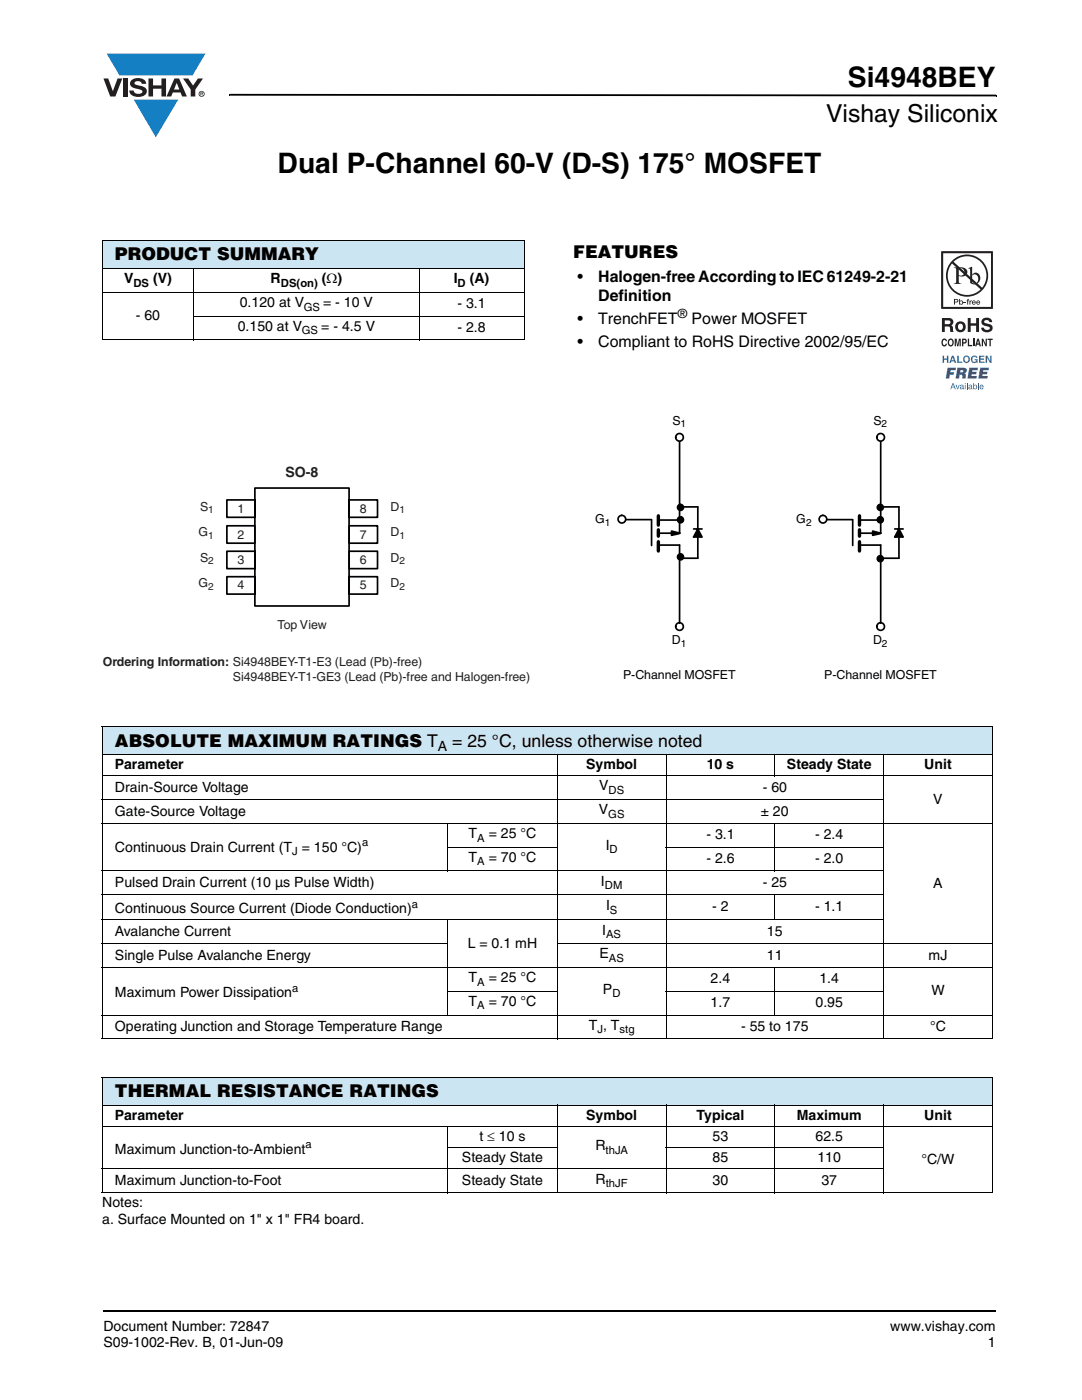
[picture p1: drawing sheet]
<svg xmlns="http://www.w3.org/2000/svg" width="216mm" height="279mm" viewBox="0 0 216 279" stroke-linecap="round" stroke-linejoin="round" font-family="sans-serif">
<g fill="#147fc3">
<path d="M21.3 10.7h19.7l-2.6 4.4h-3.8h-10.8z"/>
<path d="M26.7 19.9h8.9l-4.5 7.5z"/>
</g>
<g fill="#231f20">
<path d="M20.6 15.7h1l.9 2.5 1-2.5h.9l-1.4 3.6h-1z"/>
<path d="M24.6 15.7h.9v3.6h-.9z"/>
<path d="M26.3 16a2.1 2.1 0 0 1 2.8 .3l.1 .4h-.9a.79 .79 0 0 0-.7-.5 .79 .79 0 0 0-.8 .4l.3 .3 1 .2a1.08 1.08 0 0 1 1.2 1.1 1.08 1.08 0 0 1-1.1 1.1 1.73 1.73 0 0 1-2.4-1.2h.9a.96 .96 0 0 0 .8 .6 .96 .96 0 0 0 .9-.4 1.31 1.31 0 0 0-1.2-.6 1.03 1.03 0 0 1-1.1-.6 1.03 1.03 0 0 1 .2-1.1z"/>
<path d="M29.6 15.7h.9v1.3h1.7v-1.3h.9v3.6h-.9v-1.6h-1.7v1.6h-.9z"/>
<path d="M36.5 15.7h1.1l.9 1.4 1-1.4h1l-1.5 2.2v1.4h-.9v-1.4z"/>
<path d="M35.3 16.5l.5 1.4h-1.1zM34.8 15.7l-1.6 3.6h1l.3-.8h1.5l.3 .8h1l-1.6-3.6z"/>
<path d="M39.8 18.7a.46 .46 0 0 1 .9 0 .46 .46 0 0 1-.9 0zM39.6 18.7a.6 .6 0 0 0 1.2 0 .6 .6 0 0 0-1.2 0z"/>
<path d="M40.1 18.5h.2v.2h-.2zM40 18.4v.7h.1v-.3l.4 .3-.2-.3 .2-.2-.1-.2z"/>
</g>
<path d="M45.7 18.7h.2v.4h-.2zM45.9 18.7l152.9 .2v.3l-152.9-.1zM198.8 18.9h.1v.3h-.1zM20.5 261.5h.1v.4h-.1z" fill="#000"/>
<path d="M20.6 261.7h178.2" fill="none" stroke="#000" stroke-width=".36"/>
<path d="M20.4 48.1h84.2v5.5h-84.2z" fill="#cce5f3"/>
<path d="M20.3 48.1h84.3M20.3 53.6h84.3M20.3 58.3h84.3M20.4 48.2v19.6M38.7 53.5v14.4M83.6 53.5v14.4M104.6 48.2v19.6M20.3 67.8h84.3M38.6 63.1h66" fill="none" stroke="#000" stroke-width=".2"/>
<path d="M20.5 92.7h85.3v46.4h-85.3z" fill="#fff"/>
<path d="M45.3 99.8h5.6v3.4h-5.6zM50.9 97.4h18.8v23.5h-18.8zM69.7 99.8h5.6v3.4h-5.6zM45.3 104.9h5.6v3.5h-5.6zM45.3 115.1h5.6v3.5h-5.6zM45.3 110h5.6v3.5h-5.6zM69.7 104.9h5.6v3.5h-5.6zM69.7 110h5.6v3.5h-5.6zM69.7 115.1h5.6v3.5h-5.6z" fill="none" stroke="#000" stroke-width=".34"/>
<path d="M118.7 82.4h68.2v53.6h-68.2z" fill="#fff"/>
<path d="M135.6 88v18.4h-4.2M131.4 103.8h4.2" fill="none" stroke="#000" stroke-width=".34"/>
<circle cx="135.6" cy="125" r=".76" fill="#fff"/>
<g fill="none" stroke="#000" stroke-width=".34">
<path d="M124.4 103.7h5.6M130 103.8v5.1M131.4 108.8h4.2v15.5M135.7 106.4l-1.7-.4v.8l1.5-.3M135.7 101.2h3.5v10.2h-3.6M138.4 105.6h1.7M139.2 105.6l.9 1.6h-1.7z"/>
<circle cx="135.6" cy="125" r=".76"/>
</g>
<path d="M131.4 102.9v1.9M131.4 105.7v1.3M131.4 108.1v1.9" fill="none" stroke="#000" stroke-width=".68"/>
<path d="M134 106l1.7 .4-1.7 .4zM139.2 105.6l.9 1.6h-1.7z" fill="#000"/>
<circle cx="124.1" cy="103.6" r=".76" fill="#fff"/>
<circle cx="124.1" cy="103.6" r=".76" fill="none" stroke="#000" stroke-width=".34"/>
<circle cx="135.6" cy="87.3" r=".76" fill="#fff"/>
<g fill="none" stroke="#000" stroke-width=".34">
<path d="M175.7 88v18.4h-4.2M171.5 103.8h4.2"/>
<circle cx="135.6" cy="87.3" r=".76"/>
</g>
<circle cx="175.7" cy="125" r=".76" fill="#fff"/>
<g fill="none" stroke="#000" stroke-width=".34">
<path d="M164.6 103.7h5.5M170.1 103.8v5.1M171.5 108.8h4.2v15.5M175.7 106.4l-1.6-.4v.8l1.5-.3M175.7 101.2h3.7v10.2h-3.7M178.5 105.6h1.7M179.4 105.6l.8 1.6h-1.7z"/>
<circle cx="175.7" cy="125" r=".76"/>
</g>
<path d="M171.5 102.9v1.9M171.5 105.7v1.3M171.5 108.1v1.9" fill="none" stroke="#000" stroke-width=".68"/>
<path d="M174.1 106l1.6 .4-1.6 .4zM179.4 105.6l.8 1.6h-1.7z" fill="#000"/>
<circle cx="164.2" cy="103.6" r=".76" fill="#fff"/>
<circle cx="164.2" cy="103.6" r=".76" fill="none" stroke="#000" stroke-width=".34"/>
<circle cx="175.7" cy="87.3" r=".76" fill="#fff"/>
<g fill="none" stroke="#000" stroke-width=".34">
<circle cx="175.7" cy="87.3" r=".76"/>
<circle cx="135.8" cy="111.1" r=".59"/>
<circle cx="135.8" cy="101.3" r=".59"/>
<circle cx="135.8" cy="103.7" r=".59"/>
<circle cx="175.7" cy="111.5" r=".59"/>
<circle cx="175.7" cy="101.3" r=".59"/>
<circle cx="175.7" cy="103.7" r=".59"/>
</g>
<g fill="#000">
<circle cx="135.8" cy="111.1" r=".59"/>
<circle cx="135.8" cy="101.3" r=".59"/>
<circle cx="135.8" cy="103.7" r=".59"/>
<circle cx="175.7" cy="111.5" r=".59"/>
<circle cx="175.7" cy="101.3" r=".59"/>
<circle cx="175.7" cy="103.7" r=".59"/>
</g>
<path d="M20.4 145.1h177.6v5.5h-177.6z" fill="#cce5f3"/>
<g fill="none" stroke="#000" stroke-width=".2">
<path d="M20.3 145.1h177.8M20.3 150.6h112.5M20.3 154.8h177.8M20.3 159.6h156.1M20.4 145.2v62M111.2 150.5v56.9M132.9 150.5v56.9M133 150.6h43.2M154.6 150.5v4.4M176.3 150.5v56.9M176.4 150.6h21.7M198 145.2v62"/>
<path d="M20.3 164.3h177.8M20.3 173.8h156.1M20.3 178.6h156.1M89.2 169.1h22.1M89.3 164.2v9.7M132.8 169.1h43.6M154.6 164.2v9.7M154.6 178.5v5.1M20.3 183.6h156.1M20.3 188.3h69.1M20.3 193.1h177.8M89.2 197.8h22.1"/>
<path d="M89.3 183.5v19.1M111.1 188.3h87M132.8 197.8h43.6M154.6 193v9.6M20.3 202.6h177.8M20.3 207.3h177.8"/>
</g>
<path d="M20.4 215.1h177.6v5.5h-177.6z" fill="#cce5f3"/>
<g fill="none" stroke="#000" stroke-width=".2">
<path d="M20.3 215.1h177.8M20.4 215.2v22.7M198 215.2v22.7M20.3 220.6h112.5M20.3 224.8h177.8M20.3 233.3h156.1M20.3 238h177.8M89.2 229h22.1M89.3 224.7v13.4M111.2 220.5v17.6M132.8 229h43.6M132.9 220.5v17.6"/>
<path d="M133 220.6h43.2M154.6 220.5v17.6M176.3 220.5v17.6M176.4 220.6h21.7"/>
</g>
<g fill="#fff">
<path d="M183.9 48.1h14.6v33.1h-14.6z"/>
<path d="M187.8 50.2h10.3v27.5h-10.3z"/>
</g>
<path d="M188.2 50.5h9.5v10.8h-9.5zM187.8 50.2v11.4h10.3v-11.4z" fill="#201d1e"/>
<g fill="#3853a3">
<path d="M188.1 71h.3v.5h.5v-.5h.3v1.4h-.3v-.6h-.5v.6h-.3z"/>
<path d="M191 71h.3v1.2h.7v.2h-1z"/>
<path d="M193.9 71.2a.68 .68 0 0 1 1.2 .2l-.9-.1a.55 .55 0 0 0-.2 .5 .55 .55 0 0 0 .4 .4l.4-.3h-.3v-.2h.6v.7h-.2l-.1-.1a.71 .71 0 0 1-1-.1 .71 .71 0 0 1 .1-1z"/>
<path d="M195.3 71h1.1v.2h-.8v.3h.7v.3h-.7v.4h.8v.2h-1.1z"/>
<path d="M196.7 71h.3l.6 1v-1h.3v1.4h-.3l-.6-1v1h-.3z"/>
<path d="M189.1 73.4h1.7l-.1 .5h-1l-.1 .4h.8l-.1 .5h-.8l-.1 .7h-.7z"/>
<path d="M193.4 73.4h1.8l-.1 .5h-1.1v.3h.9l-.1 .5h-.9l-.1 .3h1.1l-.1 .5h-1.8z"/>
<path d="M195.6 73.4h1.7v.5h-1.1l-.1 .3h.9v.5h-.9l-.1 .3h1.1l-.1 .5h-1.8z"/>
<path d="M190.7 76.8h.1l.3 .7 .2-.7h.2l-.3 .9h-.2z"/>
<path d="M192.9 76.5h.1v1.2h-.1z"/>
<path d="M195.1 76.5h.2v1.2h-.2z"/>
<path d="M190.1 71.3l-.2 .6h.4zM189.9 71h.4l.5 1.4h-.3l-.1-.3h-.6l-.1 .3h-.3z"/>
<path d="M192.4 71.7a.47 .47 0 0 0 .9 0 .47 .47 0 0 0-.9 0zM192.1 71.7a.75 .75 0 0 1 1.5 0 .75 .75 0 0 1-1.5 0z"/>
<path d="M191.7 73.9l-.1 .4 .6-.1-.1-.3zM191 73.4l1.8 .1a.63 .63 0 0 1-.3 1l.2 .3v.7h-.7v-.6l-.3-.1h-.2l-.1 .7h-.7z"/>
<path d="M190.2 76.6l-.2 .6h.3zM190.1 76.5h.2l.4 1.2h-.2l-.1-.4h-.5l-.1 .4h-.2z"/>
<path d="M191.7 77.3v.2l.1 .1 .2-.1 .1-.3zM191.6 76.9l.3-.1h.3l.2 .9-.8-.1v-.4l.5-.2-.2-.1-.3 .2z"/>
<path d="M192.5 76.8h.2v.9h-.2zM192.5 76.5h.2v.1h-.2z"/>
<path d="M193.4 77.3v.2l.1 .1 .2-.1 .1-.3zM193.3 76.9l.3-.1h.3l.2 .9-.8-.1v-.4l.5-.2-.2-.1-.3 .2z"/>
<path d="M194.3 77.2a.31 .31 0 0 0 .6 0 .31 .31 0 0 0-.6 0zM194.2 76.5h.1l.1 .4a.4 .4 0 0 1 .6 .3 .4 .4 0 0 1-.7 .4l-.1 .1z"/>
<path d="M195.7 77l-.1 .2h.5l-.1-.3zM195.6 76.8h.5l.1 .2 .1 .3h-.7l.3 .3 .3-.2-.2 .3a.47 .47 0 0 1-.5-.3 .47 .47 0 0 1 .1-.6z"/>
</g>
<g fill="#231f20">
<path d="M193.1 63.5h.6v1h1.1v-1h.6v2.8h-.6v-1.3h-1.1v1.3h-.6z"/>
<path d="M196.1 63.6a1.15 1.15 0 0 1 1.9 .7h-.6v-.2a.68 .68 0 0 0-1-.1v.4l.3 .1a1.29 1.29 0 0 1 1.4 .9 1.17 1.17 0 0 1-1.2 .9 1.17 1.17 0 0 1-1.1-.9h.5l.1 .2a.67 .67 0 0 0 1.1-.1l-.2-.3-.6-.1a.82 .82 0 0 1-.8-.5 .82 .82 0 0 1 .2-1z"/>
<path d="M188 67.8l.4-.2h.3l.3 .5-.7-.2a.66 .66 0 0 0 .1 1l.3-.3h.3a.54 .54 0 0 1-.5 .5 .54 .54 0 0 1-.6-.4z"/>
<path d="M190.5 67.6h.4l.2 1.2 .2-1.2h.4v1.5h-.2v-1.3l-.3 1.3h-.2l-.3-1.3v1.3h-.2z"/>
<path d="M193.1 67.6h.3v1.2h.6v.3h-.9z"/>
<path d="M194.2 67.6h.2v1.5h-.2z"/>
<path d="M195.9 67.6h.3l.5 1.1v-1.1h.2v1.5h-.2l-.6-1.1v1.1h-.2z"/>
<path d="M197.1 67.6h1v.3h-.4v1.2h-.3v-1.2h-.3z"/>
<path d="M192.3 60.3h.5v.1h-.5z"/>
<path d="M193.1 59.7h.3l-.2 .2 .1 .1v.1h-.1v.7h-.2v-.7h-.1z"/>
<path d="M193.4 60h.2v.1l.3-.1v.1l-.2 .1-.1 .6h-.2z"/>
<path d="M188.5 63.9v.8h1a.39 .39 0 0 0 0-.7zM188 63.5h1.4a.79 .79 0 0 1 .7 .4 .79 .79 0 0 1-.1 .9l-.2 .1a.98 .98 0 0 1 .4 1.2l.1 .2h-.7l-.2-1.1h-.9v1.1h-.5z"/>
<path d="M191.4 64.7a.63 .63 0 0 0-.2 .7 .63 .63 0 0 0 .7 .4 .63 .63 0 0 0 .2-.8 .63 .63 0 0 0-.7-.3zM190.6 65.2a1.09 1.09 0 0 1 2.1 0 1.09 1.09 0 0 1-2.1 0z"/>
<path d="M189.6 67.9a.64 .64 0 0 0 .1 1l.2-.1a.64 .64 0 0 0-.2-1zM189.3 67.7l.2-.1a.56 .56 0 0 1 .7 .3 .82 .82 0 0 1-.5 1.3l-.2-.1a.89 .89 0 0 1-.2-1.4z"/>
<path d="M192.2 67.9v.4l.4-.1v-.3zM192 67.6h.5a.5 .5 0 0 1 .4 .5 .5 .5 0 0 1-.4 .5h-.3v.5h-.2z"/>
<path d="M195.2 67.9l-.2 .6h.3zM195 67.6h.3l.4 1.5h-.2l-.1-.3h-.5l-.1 .3h-.2z"/>
<path d="M188.2 50.5h9.5v10.8h-9.5zM187.8 50.2v11.4h10.3v-11.4z"/>
<path d="M190.6 59.8v.4h.4v-.3zM190.4 59.7h.7l.1 .3-.1 .3-.5 .1v.4h-.2z"/>
<path d="M191.5 60.4a.26 .26 0 0 0 .5 0 .26 .26 0 0 0-.5 0zM191.4 59.7h.2v.4a.38 .38 0 0 1 .5 0 .38 .38 0 0 1 0 .6 .38 .38 0 0 1-.5 0l-.2 .1z"/>
<path d="M194.2 60.2l-.1 .1h.4l-.2-.2zM194.1 60h.4l.2 .4h-.6l.1 .2 .5-.1a.42 .42 0 0 1-.7 .2 .42 .42 0 0 1 .1-.7z"/>
<path d="M195 60.2v.1h.4l-.2-.2zM195 60h.4l.2 .4h-.6v.2l.6-.1a.42 .42 0 0 1-.7 .2 .42 .42 0 0 1 .1-.7z"/>
<path d="M191.3 53.6v1.3a.75 .75 0 0 0 1.1-.6 .75 .75 0 0 0-1.1-.7zM190.3 53.3a2.81 2.81 0 0 1 2.5 .4 .97 .97 0 0 1-.1 1.2 .97 .97 0 0 1-1.2 .2h-.2v1.1l.1 .2 .4 .3h-1.5l.3-.2 .2-.3v-2.3v-.3z"/>
<path d="M194 55v1.3l.1 .2a.72 .72 0 0 0 .8-.1 .72 .72 0 0 0 .3-.7 .72 .72 0 0 0-.4-.8 .72 .72 0 0 0-.8 .1zM193.2 53.5l.8-.3v1.6a.89 .89 0 0 1 1.1-.3 .89 .89 0 0 1 .5 1 1.23 1.23 0 0 1-.7 1.2 1.23 1.23 0 0 1-1.3-.2v-2.7z"/>
<path d="M190.3 52.2a3.9 3.9 0 0 1 5.3-.1 3.9 3.9 0 0 1 .4 5.3zM190 52.6l5.7 5.2a3.9 3.9 0 0 1-5.3 .1 3.9 3.9 0 0 1-.4-5.3zM188.8 55a4.2 4.2 0 0 0 8.4 0 4.2 4.2 0 0 0-8.4 0z"/>
</g>
<g font-size="5.6">
<text x="169.2" y="17.4">Si4948BEY</text>
<text x="55.4" y="34.5">Dual P-Channel 60-V (D-S) 175° MOSFET</text>
</g>
<text font-size="4.9" x="164.8" y="24.4">Vishay Siliconix</text>
<g font-size="3.5">
<text x="22.9" y="52">PRODUCT SUMMARY</text>
<text x="114.4" y="51.5">FEATURES</text>
<text x="22.9" y="149">ABSOLUTE MAXIMUM RATINGS T</text>
<text x="90.2" y="149">= 25 °C, unless otherwise noted</text>
<text x="22.9" y="218.9">THERMAL RESISTANCE RATINGS</text>
</g>
<g font-size="3.2">
<text x="115.3" y="56.2">•</text>
<text x="119.4" y="56.2">Halogen-free According to IEC 61249-2-21</text>
<text x="115.3" y="64.7">•</text>
<text x="119.4" y="60.1">Definition</text>
<text x="119.4" y="64.7">TrenchFET</text>
<text x="138" y="64.7">Power MOSFET</text>
<text x="115.3" y="69.3">•</text>
<text x="119.4" y="69.3">Compliant to RoHS Directive 2002/95/EC</text>
</g>
<g font-size="2.8">
<text x="24.7" y="56.5">V</text>
<text x="30.5" y="56.5">(V)</text>
<text x="54" y="56.5">R</text>
<text x="64.2" y="56.5">(Ω)</text>
<text x="90.5" y="56.5">I</text>
<text x="93.7" y="56.5">(A)</text>
<text x="27.1" y="63.9">- 60</text>
<text x="47.8" y="61.3">0.120 at V</text>
<text x="64.5" y="61.3">= - 10 V</text>
<text x="91.3" y="61.5">- 3.1</text>
<text x="47.4" y="66">0.150 at V</text>
<text x="64.1" y="66">= - 4.5 V</text>
<text x="91.3" y="66.3">- 2.8</text>
<text x="87.4" y="149.9">A</text>
<text x="22.9" y="153.5">Parameter</text>
<text x="117" y="153.5">Symbol</text>
<text x="141" y="153.5">10 s</text>
<text x="157" y="153.5">Steady State</text>
<text x="184.4" y="153.5">Unit</text>
<text x="22.9" y="158">Drain-Source Voltage</text>
<text x="119.5" y="157.8">V</text>
<text x="152.2" y="158">- 60</text>
<text x="186.2" y="160.4">V</text>
<text x="22.9" y="162.8">Gate-Source Voltage</text>
<text x="93.5" y="167.3">T</text>
<text x="97.5" y="167.3">= 25 °C</text>
<text x="119.5" y="162.5">V</text>
<text x="140.9" y="167.5">- 3.1</text>
<text x="151.8" y="162.8">± 20</text>
<text x="162.6" y="167.5">- 2.4</text>
<text x="22.9" y="170">Continuous Drain Current (T = 150 °C)</text>
<text x="93.5" y="172">T</text>
<text x="97.5" y="172">= 70 °C</text>
<text x="120.9" y="169.6">I</text>
<text x="140.9" y="172.3">- 2.6</text>
<text x="162.6" y="172.3">- 2.0</text>
<text x="22.9" y="177">Pulsed Drain Current (10 µs Pulse Width)</text>
<text x="119.9" y="176.8">I</text>
<text x="152.2" y="177">- 25</text>
<text x="186.2" y="177.1">A</text>
<text x="22.9" y="182.3">Continuous Source Current (Diode Conduction)</text>
<text x="120.9" y="181.6">I</text>
<text x="142.1" y="181.9">- 2</text>
<text x="162.6" y="181.9">- 1.1</text>
<text x="22.9" y="191.5">Single Pulse Avalanche Energy</text>
<text x="22.9" y="186.8">Avalanche Current</text>
<text x="93.3" y="189.1">L = 0.1 mH</text>
<text x="119.6" y="191.2">E</text>
<text x="120.2" y="186.5">I</text>
<text x="153" y="186.8">15</text>
<text x="153" y="191.5">11</text>
<text x="185.3" y="191.5">mJ</text>
<text x="93.5" y="196">T</text>
<text x="97.5" y="196">= 25 °C</text>
<text x="141.8" y="196.3">2.4</text>
<text x="163.5" y="196.3">1.4</text>
<text x="22.9" y="199">Maximum Power Dissipation</text>
<text x="93.5" y="200.7">T</text>
<text x="97.5" y="200.7">= 70 °C</text>
<text x="120.3" y="198.4">P</text>
<text x="141.8" y="201">1.7</text>
<text x="162.7" y="201">0.95</text>
<text x="185.8" y="198.6">W</text>
<text x="22.9" y="205.8">Operating Junction and Storage Temperature Range</text>
<text x="117.5" y="205.5">T , T</text>
<text x="147.9" y="205.8">- 55 to 175</text>
<text x="185.6" y="205.8">°C</text>
<text x="22.9" y="223.5">Parameter</text>
<text x="95.7" y="227.8">t ≤ 10 s</text>
<text x="117" y="223.5">Symbol</text>
<text x="139" y="223.5">Typical</text>
<text x="142.2" y="227.8">53</text>
<text x="159" y="223.5">Maximum</text>
<text x="162.7" y="227.8">62.5</text>
<text x="184.4" y="223.5">Unit</text>
<text x="22.9" y="230.2">Maximum Junction-to-Ambient</text>
<text x="92.2" y="232">Steady State</text>
<text x="118.8" y="229.6">R</text>
<text x="142.2" y="232">85</text>
<text x="163.1" y="232">110</text>
<text x="183.9" y="232.2">°C/W</text>
<text x="22.9" y="236.5">Maximum Junction-to-Foot</text>
<text x="92.2" y="236.5">Steady State</text>
<text x="118.9" y="236.2">R</text>
<text x="142.2" y="236.5">30</text>
<text x="163.9" y="236.5">37</text>
<text x="20.4" y="241">Notes:</text>
<text x="20.4" y="244.3">a. Surface Mounted on 1&quot; x 1&quot; FR4 board.</text>
<text x="20.6" y="265.6">Document Number: 72847</text>
<text x="20.6" y="268.8">S09-1002-Rev. B, 01-Jun-09</text>
<text x="177.7" y="265.6">www.vishay.com</text>
<text x="197.1" y="268.8">1</text>
</g>
<text font-size="2.8" fill="#231f20" x="57" y="95.1">SO-8</text>
<g font-size="2.5">
<text x="135.2" y="63.4">®</text>
<text x="134.2" y="84.7">S</text>
<text x="174.3" y="84.7">S</text>
<text x="118.8" y="104.4">G</text>
<text x="158.9" y="104.4">G</text>
<text x="134.1" y="128.6">D</text>
<text x="174.2" y="128.6">D</text>
<text x="124.3" y="135.5">P-Channel MOSFET</text>
<text x="164.5" y="135.5">P-Channel MOSFET</text>
</g>
<g font-size="2.5" fill="#231f20">
<text x="39.9" y="102">S</text>
<text x="78" y="102">D</text>
<text x="39.6" y="107.1">G</text>
<text x="47.4" y="107.5">2</text>
<text x="47.4" y="102.4">1</text>
<text x="71.8" y="107.5">7</text>
<text x="71.8" y="102.4">8</text>
<text x="78" y="107.1">D</text>
<text x="39.9" y="112.1">S</text>
<text x="47.4" y="112.6">3</text>
<text x="71.8" y="112.6">6</text>
<text x="78" y="112.1">D</text>
<text x="39.6" y="117.2">G</text>
<text x="47.4" y="117.6">4</text>
<text x="71.8" y="117.6">5</text>
<text x="78" y="117.2">D</text>
<text x="55.3" y="125.5">Top View</text>
<text x="20.5" y="132.9">Ordering Information: Si4948BEY-T1-E3 (Lead (Pb)-free)</text>
<text x="46.5" y="135.9">Si4948BEY-T1-GE3 (Lead (Pb)-free and Halogen-free)</text>
</g>
<g font-size="2.2">
<text x="26.6" y="57.2">DS</text>
<text x="56" y="57.2">DS(on)</text>
<text x="91.3" y="57.2">D</text>
<text x="60.6" y="62">GS</text>
<text x="60.2" y="66.7">GS</text>
<text x="121.4" y="158.5">DS</text>
<text x="95.2" y="168">A</text>
<text x="121.4" y="163.2">GS</text>
<text x="58.3" y="170.7">J</text>
<text x="72.2" y="168.9">a</text>
<text x="95.2" y="172.7">A</text>
<text x="121.6" y="170.3">D</text>
<text x="120.7" y="177.5">DM</text>
<text x="82.2" y="181.1">a</text>
<text x="121.7" y="182.3">S</text>
<text x="120.9" y="187.2">AS</text>
<text x="121.5" y="192">AS</text>
<text x="58.3" y="197.9">a</text>
<text x="95.2" y="196.7">A</text>
<text x="95.2" y="201.4">A</text>
<text x="122.2" y="199.1">D</text>
<text x="119.2" y="206.2">J</text>
<text x="123.6" y="206.2">stg</text>
<text x="60.9" y="229.1">a</text>
<text x="120.8" y="230.3">thJA</text>
<text x="120.9" y="236.9">thJF</text>
</g>
<g font-size="2">
<text x="135.8" y="85.2">1</text>
<text x="175.9" y="85.2">2</text>
<text x="120.7" y="104.9">1</text>
<text x="160.8" y="104.9">2</text>
<text x="135.9" y="129.1">1</text>
<text x="176" y="129.1">2</text>
</g>
<g font-size="2" fill="#231f20">
<text x="41.5" y="102.5">1</text>
<text x="41.5" y="107.6">1</text>
<text x="79.7" y="102.5">1</text>
<text x="79.7" y="107.6">1</text>
<text x="41.5" y="112.6">2</text>
<text x="79.7" y="112.6">2</text>
<text x="41.5" y="117.7">2</text>
<text x="79.7" y="117.7">2</text>
</g>
</svg>
